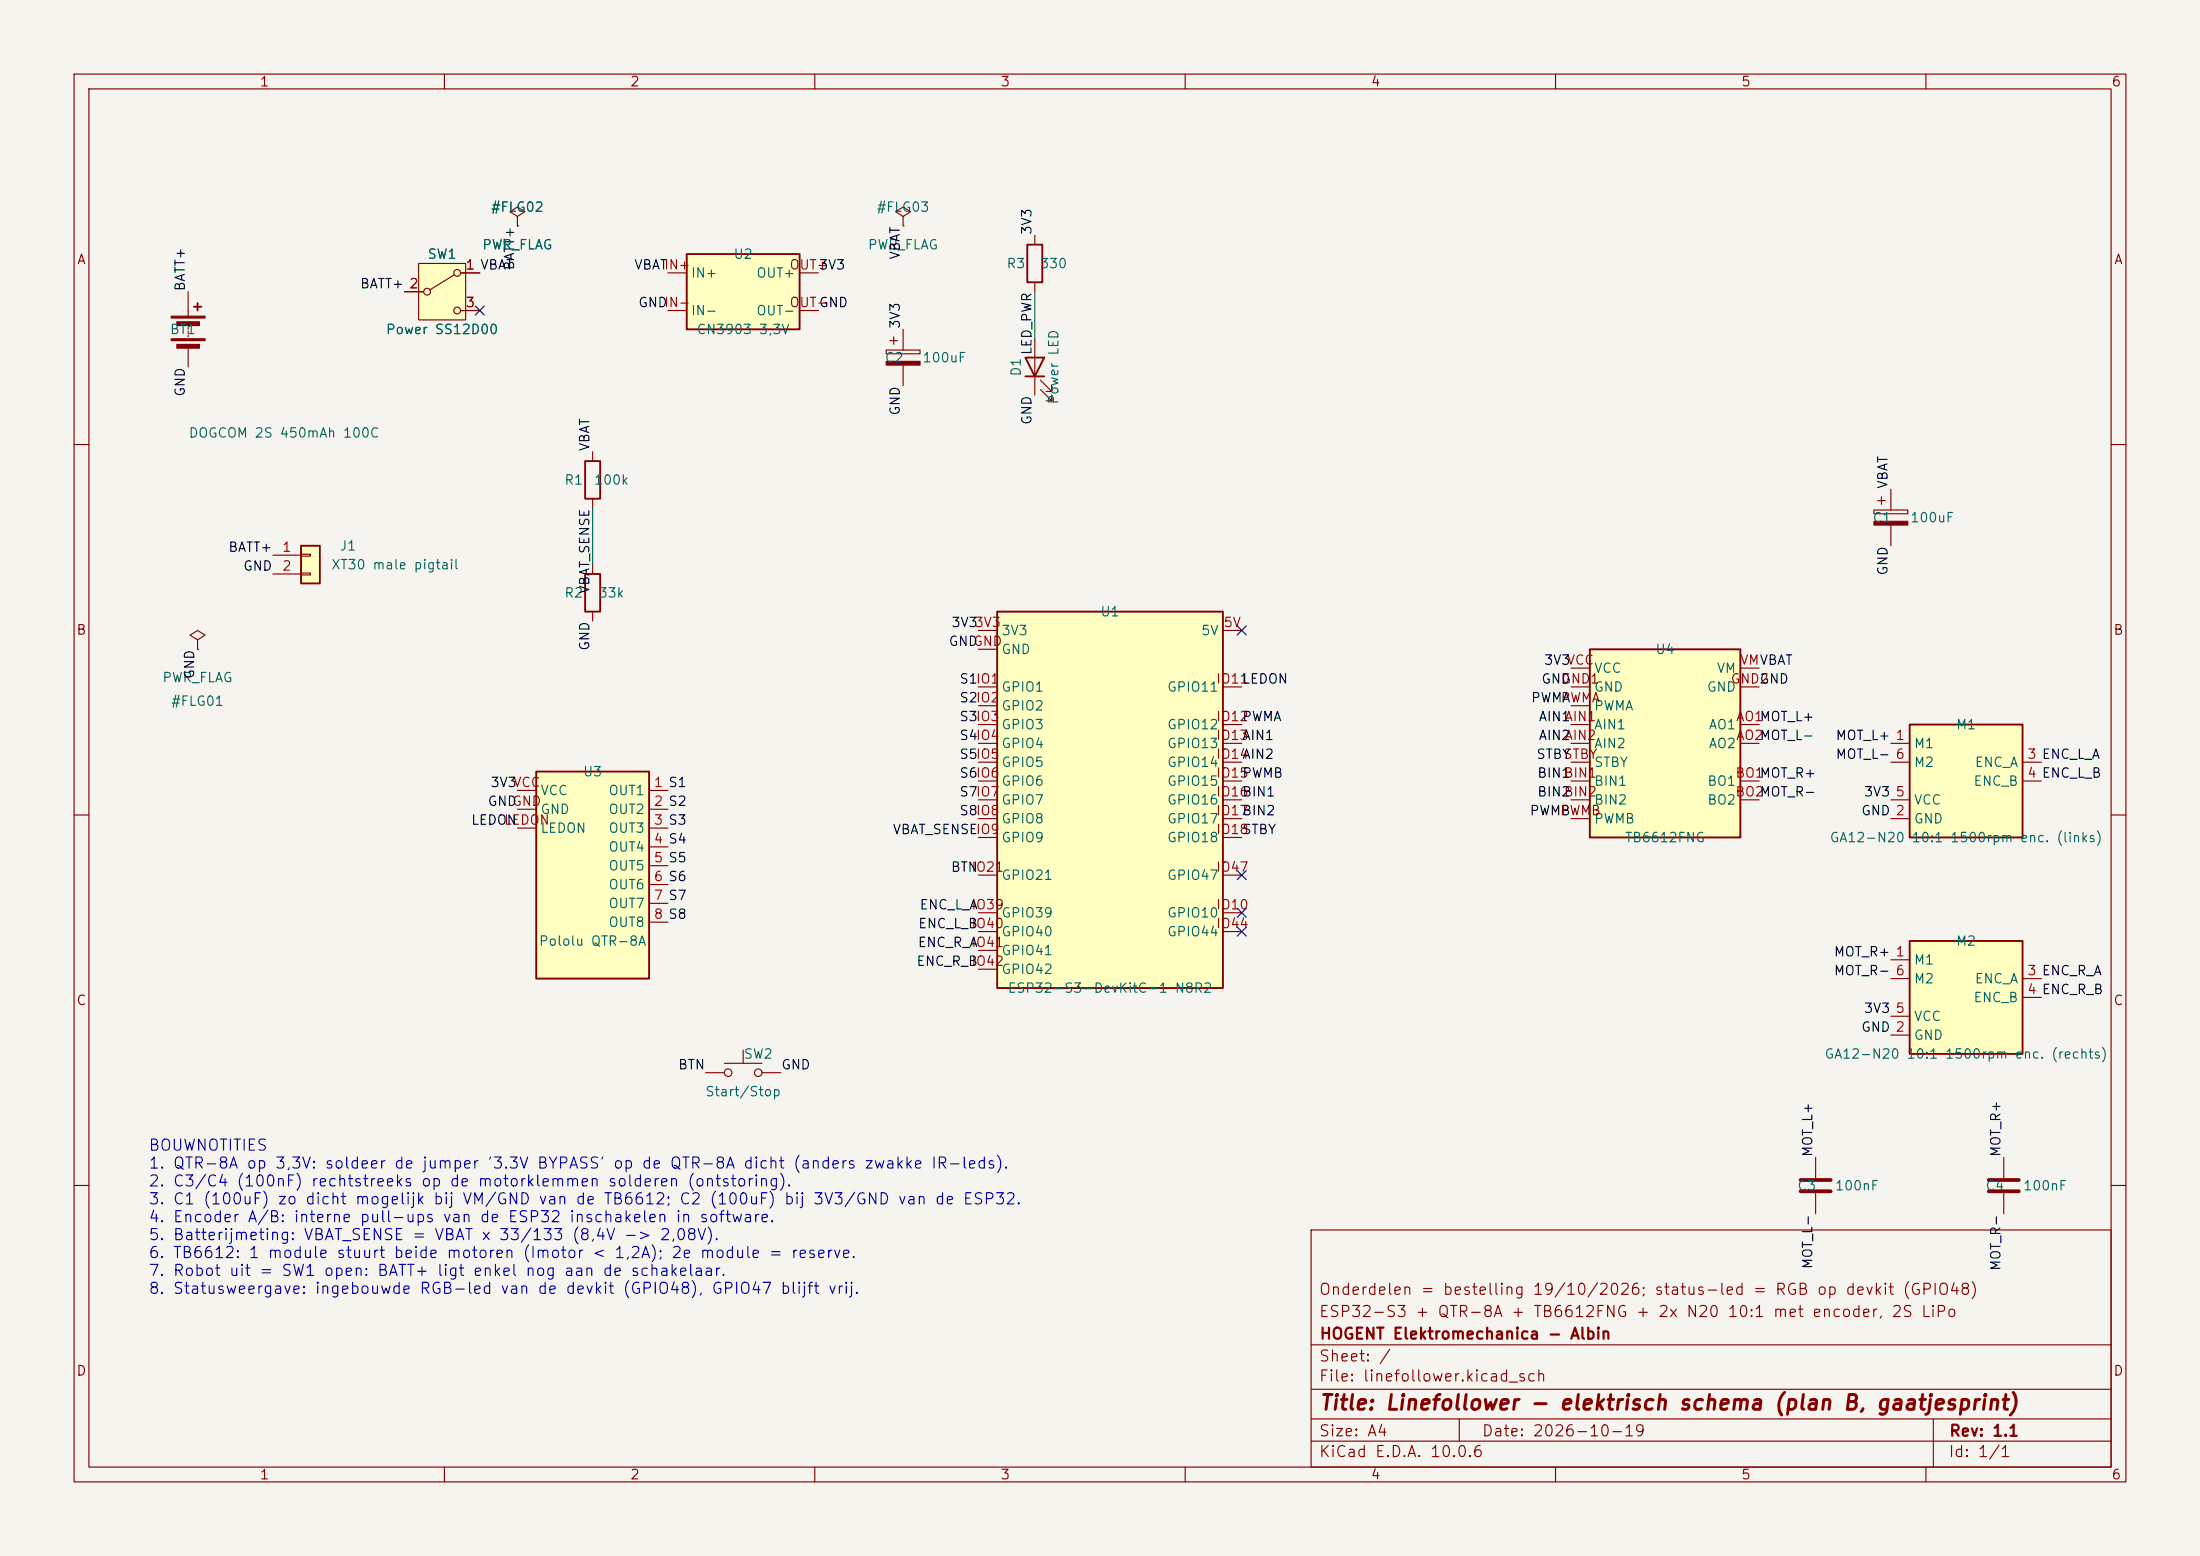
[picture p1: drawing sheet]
<svg xmlns="http://www.w3.org/2000/svg" width="297mm" height="210mm" viewBox="0 0 297 210" stroke-linecap="round" stroke-linejoin="round" font-family="sans-serif">
<path d="M0 0h297v210h-297z" fill="#f5f4ef" stroke="#f5f4ef" stroke-width=".14"/>
<g fill="none" stroke="#840000" stroke-width=".15">
<path d="M10 10h277v190h-277zM12 12h273v186h-273zM60 10v2M110 10v2M160 10v2M210 10v2M260 10v2M10 60h2M253 68.8h4.6v.5h-4.6zM253.5 67.6h1M254 67.1v1M255.3 66v2.8"/>
<path d="M255.3 70.9v2.8M285 60h2M10 110h2M285 110h2M10 160h2M177 166h108v32h-108zM285 160h2M60 198v2M110 198v2M160 198v2M177 194.5h108M177 191.5h108"/>
<path d="M177 187.5h108M177 181.5h108M197 191.5v3M210 198v2M260 198v2M261 191.5v6.5"/>
</g>
<path d="M253 70.4h4.6v.5h-4.6z" fill="#840000" stroke="#840000" stroke-width=".15"/>
<path d="M40.6 73.7h2.6v5h-2.6z" fill="#ffffc2"/>
<path d="M40.6 73.7h2.6v5h-2.6zM79 77.5h2v5.1h-2z" fill="none" stroke="#840000" stroke-width=".25"/>
<path d="M36.8 74.9h3.8M36.8 77.5h3.8M40.6 74.8h1.3v.3h-1.3zM40.6 77.3h1.3v.3h-1.3zM80 76.2v1.3M26.7 86.4l1-.7-1-.6-1 .6 1 .7v1.2M26.7 87.6h.1M80 82.6v1.2M270.5 156.2v2.8M270.5 161v2.8" fill="none" stroke="#840000" stroke-width=".15"/>
<path d="M268.5 159.3h4M268.5 160.8h4" fill="none" stroke="#840000" stroke-width=".51"/>
<path d="M72.4 104.1h15.2v28h-15.2z" fill="#ffffc2"/>
<path d="M26.2 41.4h1M26.7 40.9v1M72.4 104.1h15.2v28h-15.2z" fill="none" stroke="#840000" stroke-width=".25"/>
<g fill="none" stroke="#840000" stroke-width=".15">
<path d="M25.4 39.4v3.3M25.4 44.2v.3M25.4 44.7v.3M25.4 45.2v.3M25.4 47v2.5M69.8 106.7h2.6M69.8 109.2h2.6M69.8 111.8h2.6M87.6 106.7h2.6M87.6 109.2h2.6M87.6 111.8h2.6M87.6 114.3h2.6"/>
<path d="M87.6 116.8h2.6M87.6 119.4h2.6M87.6 121.9h2.6M87.6 124.5h2.6M95.2 144.8h2.6M97.8 143.5h5.1M100.3 141.7v1.8M102.9 144.8h2.5"/>
<circle cx="98.3" cy="144.8" r=".51"/>
<circle cx="102.4" cy="144.8" r=".51"/>
</g>
<g fill="#840000" stroke="#840000" stroke-width=".15">
<path d="M23.1 42.7h4.6v.2h-4.6z"/>
<path d="M23.1 45.7h4.6v.3h-4.6z"/>
<path d="M23.9 43.4h3v.5h-3z"/>
<path d="M23.9 46.5h3v.5h-3z"/>
</g>
<path d="M92.7 34.3h15.2v10.2h-15.2z" fill="#ffffc2"/>
<path d="M92.7 34.3h15.2v10.2h-15.2zM79 62.2h2v5.1h-2z" fill="none" stroke="#840000" stroke-width=".25"/>
<g fill="none" stroke="#840000" stroke-width=".15">
<path d="M90.2 36.8h2.5M107.9 36.8h2.6M121.9 29.2l1-.6-1-.7-1 .7 1 .6v1.3M121.9 30.5h.1M90.2 41.9h2.5M107.9 41.9h2.6M119.6 47.2h4.6v.6h-4.6zM120.1 46h1.1M120.6 45.5v1M121.9 44.5v2.7M121.9 49.3v2.8M80 61v1.2"/>
<path d="M80 67.3v1.3M245.1 156.2v2.8M245.1 161v2.8"/>
</g>
<path d="M119.6 48.8h4.6v.5h-4.6z" fill="#840000" stroke="#840000" stroke-width=".15"/>
<path d="M243.1 159.3h4M243.1 160.8h4" fill="none" stroke="#840000" stroke-width=".51"/>
<path d="M56.5 35.6h6.4v7.6h-6.4z" fill="#ffffc2"/>
<g fill="none" stroke="#840000" stroke-width=".15">
<path d="M54.6 39.4h2.5M56.5 35.6h6.4v7.6h-6.4zM61.3 37.1l-3.3 2M62.2 36.8h2.6M62.2 41.9h2.6"/>
<circle cx="57.7" cy="39.4" r=".46"/>
<circle cx="61.7" cy="36.8" r=".46"/>
<circle cx="61.7" cy="41.9" r=".46"/>
</g>
<path d="M257.8 127h15.2v15.2h-15.2z" fill="#ffffc2"/>
<path d="M257.8 127h15.2v15.2h-15.2z" fill="none" stroke="#840000" stroke-width=".25"/>
<path d="M255.3 129.5h2.5M255.3 139.7h2.5M255.3 132.1h2.5M255.3 137.2h2.5M273 132.1h2.6M273 134.6h2.6" fill="none" stroke="#840000" stroke-width=".15"/>
<path d="M214.6 87.6h20.3v25.4h-20.3z" fill="#ffffc2"/>
<path d="M138.7 33h2v5.1h-2zM138.4 48.3h2.6l-1.3 2.5zM138.4 50.8h2.6M214.6 87.6h20.3v25.4h-20.3z" fill="none" stroke="#840000" stroke-width=".25"/>
<g fill="none" stroke="#840000" stroke-width=".15">
<path d="M139.7 31.8v1.2M139.7 38.1v1.3M139.7 45.7v7.6M140.5 52.6l1.5 1.5v-.8v.8h-.8M140.5 51.3l1.5 1.5v-.7v.7h-.8M212.1 97.8h2.5M212.1 92.7h2.5M212.1 95.3h2.5M212.1 90.2h2.5M234.9 97.8h2.6M234.9 92.7h2.6M234.9 90.2h2.6"/>
<path d="M212.1 100.3h2.5M212.1 105.4h2.5M212.1 108h2.5M212.1 110.5h2.5M212.1 102.9h2.5M234.9 100.3h2.6M234.9 105.4h2.6M234.9 108h2.6"/>
</g>
<path d="M134.6 82.6h30.5v50.8h-30.5z" fill="#ffffc2"/>
<path d="M134.6 82.6h30.5v50.8h-30.5z" fill="none" stroke="#840000" stroke-width=".25"/>
<g fill="none" stroke="#840000" stroke-width=".15">
<path d="M69.8 29.2l1.1-.6-1.1-.7-1 .7 1 .6v1.3M69.8 30.5h.1M132.1 85.1h2.5M132.1 87.6h2.5M132.1 92.7h2.5M132.1 95.3h2.5M132.1 97.8h2.5M165.1 85.1h2.5M165.1 92.7h2.5M165.1 97.8h2.5M132.1 100.3h2.5M132.1 102.9h2.5"/>
<path d="M132.1 105.4h2.5M132.1 108h2.5M132.1 110.5h2.5M132.1 113h2.5M132.1 118.1h2.5M165.1 100.3h2.5M165.1 102.9h2.5M165.1 105.4h2.5M165.1 108h2.5M165.1 110.5h2.5M165.1 113h2.5M165.1 118.1h2.5"/>
<path d="M132.1 123.2h2.5M132.1 125.7h2.5M132.1 128.3h2.5M132.1 130.8h2.5M165.1 123.2h2.5M165.1 125.7h2.5"/>
</g>
<path d="M257.8 97.8h15.2v15.2h-15.2z" fill="#ffffc2"/>
<path d="M257.8 97.8h15.2v15.2h-15.2z" fill="none" stroke="#840000" stroke-width=".25"/>
<path d="M54.6 39.4h2.5M62.2 36.8h2.6M69.8 30.5h.1M62.2 41.9h2.6M255.3 100.3h2.5M255.3 110.5h2.5M255.3 102.9h2.5M255.3 108h2.5M273 102.9h2.6M273 105.4h2.6" fill="none" stroke="#840000" stroke-width=".15"/>
<path d="M139.7 39.4v6.3M80 68.6v7.6" fill="none" stroke="#009600" stroke-width=".15"/>
<path d="M64.2 41.3l1.2 1.2M65.4 41.3l-1.2 1.2M167 84.5l1.2 1.2M168.2 84.5l-1.2 1.2M167 117.5l1.2 1.2M168.2 117.5l-1.2 1.2M167 125.1l1.2 1.2M167 122.6l1.2 1.2M168.2 125.1l-1.2 1.2M168.2 122.6l-1.2 1.2" fill="none" stroke="#000084" stroke-width=".15"/>
<text font-size="2" fill="#840000" x="178" y="190.8">Title: Linefollower - elektrisch schema (plan B, gaatjesprint)</text>
<g font-size="1.5" fill="#0000c2">
<text x="20" y="155.7">BOUWNOTITIES</text>
<text x="20" y="158.1">1. QTR-8A op 3,3V: soldeer de jumper '3.3V BYPASS' op de QTR-8A dicht (anders zwakke IR-leds).</text>
<text x="20" y="160.5">2. C3/C4 (100nF) rechtstreeks op de motorklemmen solderen (ontstoring).</text>
<text x="20" y="162.9">3. C1 (100uF) zo dicht mogelijk bij VM/GND van de TB6612; C2 (100uF) bij 3V3/GND van de ESP32.</text>
<text x="20" y="165.4">4. Encoder A/B: interne pull-ups van de ESP32 inschakelen in software.</text>
<text x="20" y="167.8">5. Batterijmeting: VBAT_SENSE = VBAT x 33/133 (8,4V -&gt; 2,08V).</text>
<text x="20" y="170.2">6. TB6612: 1 module stuurt beide motoren (Imotor &lt; 1,2A); 2e module = reserve.</text>
<text x="20" y="172.6">7. Robot uit = SW1 open: BATT+ ligt enkel nog aan de schakelaar.</text>
<text x="20" y="175">8. Statusweergave: ingebouwde RGB-led van de devkit (GPIO48), GPIO47 blijft vrij.</text>
</g>
<g font-size="1.5" fill="#840000">
<text x="178" y="178.1">ESP32-S3 + QTR-8A + TB6612FNG + 2x N20 10:1 met encoder, 2S LiPo</text>
<text x="178" y="175.1">Onderdelen = bestelling 19/10/2026; status-led = RGB op devkit (GPIO48)</text>
<text x="178" y="184.1">Sheet: /</text>
<text x="178" y="181.1">HOGENT Elektromechanica - Albin</text>
<text x="178" y="186.8">File: linefollower.kicad_sch</text>
<text x="178" y="197">KiCad E.D.A. 10.0.6</text>
<text x="178" y="194.2">Size: A4</text>
<text x="200" y="194.2">Date: 2026-10-19</text>
<text x="263" y="197">Id: 1/1</text>
<text x="263" y="194.2">Rev: 1.1</text>
</g>
<g font-size="1.3" fill="#840000">
<text x="35" y="12">1</text>
<text x="85" y="12">2</text>
<text x="135" y="12">3</text>
<text x="185" y="12">4</text>
<text x="235" y="12">5</text>
<text x="285" y="12">6</text>
<text x="10.3" y="36">A</text>
<text x="285.3" y="36">A</text>
<text x="10.2" y="86">B</text>
<text x="285.2" y="86">B</text>
<text x="10.2" y="136">C</text>
<text x="285.2" y="136">C</text>
<text x="10.2" y="186">D</text>
<text x="285.2" y="186">D</text>
<text x="35" y="200">1</text>
<text x="85" y="200">2</text>
<text x="135" y="200">3</text>
<text x="185" y="200">4</text>
<text x="235" y="200">5</text>
<text x="285" y="200">6</text>
</g>
<g font-size="1.3" fill="#006464">
<text x="66.2" y="28.9">#FLG02</text>
<text x="118.3" y="28.9">#FLG03</text>
<text x="57.6" y="35.3">SW1</text>
<text x="65" y="34">PWR_FLAG</text>
<text x="98.9" y="35.3">U2</text>
<text x="117.1" y="34">PWR_FLAG</text>
<text x="93.2" y="37.8">IN+</text>
<text x="102" y="37.8">OUT+</text>
<text x="135.8" y="36.5">R3</text>
<text x="140.3" y="36.5">330</text>
<text x="22.8" y="45.4">BT1</text>
<text x="52" y="45.4">Power SS12D00</text>
<text x="93.2" y="42.9">IN-</text>
<text x="93.9" y="45.4">CN3903 3,3V</text>
<text x="102" y="42.9">OUT-</text>
<text x="119.4" y="49.2">C2</text>
<text x="124.4" y="49.2">100uF</text>
<text x="138.1" y="50.9" transform="rotate(-90 138.1 50.9)">D1</text>
<text x="25.4" y="59.4">DOGCOM 2S 450mAh 100C</text>
<text x="143.2" y="54.7" transform="rotate(-90 143.2 54.7)">Power LED</text>
<text x="76.1" y="65.7">R1</text>
<text x="80.1" y="65.7">100k</text>
<text x="252.7" y="70.8">C1</text>
<text x="257.8" y="70.8">100uF</text>
<text x="44.6" y="77.2">XT30 male pigtail</text>
<text x="45.8" y="74.6">J1</text>
<text x="76.1" y="81">R2</text>
<text x="80.7" y="81">33k</text>
<text x="148.5" y="83.5">U1</text>
<text x="135.1" y="86.1">3V3</text>
<text x="135.1" y="88.6">GND</text>
<text x="162.1" y="86.1">5V</text>
<text x="223.4" y="88.6">U4</text>
<text x="21.8" y="92.4">PWR_FLAG</text>
<text x="23" y="95.6">#FLG01</text>
<text x="135.1" y="93.7">GPIO1</text>
<text x="157.5" y="93.7">GPIO11</text>
<text x="215.1" y="93.7">GND</text>
<text x="215.1" y="91.1">VCC</text>
<text x="230.3" y="93.7">GND</text>
<text x="231.7" y="91.1">VM</text>
<text x="135.1" y="96.2">GPIO2</text>
<text x="135.1" y="98.8">GPIO3</text>
<text x="135.1" y="101.3">GPIO4</text>
<text x="157.5" y="98.8">GPIO12</text>
<text x="157.5" y="101.3">GPIO13</text>
<text x="215.1" y="98.8">AIN1</text>
<text x="215.1" y="101.3">AIN2</text>
<text x="215.1" y="96.2">PWMA</text>
<text x="230.6" y="98.8">AO1</text>
<text x="230.6" y="101.3">AO2</text>
<text x="258.3" y="101.3">M1</text>
<text x="264" y="98.8">M1</text>
<text x="72.9" y="107.6">VCC</text>
<text x="78.6" y="105.1">U3</text>
<text x="82.1" y="107.6">OUT1</text>
<text x="135.1" y="103.8">GPIO5</text>
<text x="135.1" y="106.4">GPIO6</text>
<text x="157.5" y="103.8">GPIO14</text>
<text x="157.5" y="106.4">GPIO15</text>
<text x="215.1" y="106.4">BIN1</text>
<text x="215.1" y="103.8">STBY</text>
<text x="230.4" y="106.4">BO1</text>
<text x="258.3" y="103.8">M2</text>
<text x="266.3" y="106.4">ENC_B</text>
<text x="266.5" y="103.8">ENC_A</text>
<text x="72.9" y="110.2">GND</text>
<text x="72.9" y="112.7">LEDON</text>
<text x="82.1" y="110.2">OUT2</text>
<text x="82.1" y="112.7">OUT3</text>
<text x="135.1" y="108.9">GPIO7</text>
<text x="135.1" y="111.5">GPIO8</text>
<text x="135.1" y="114">GPIO9</text>
<text x="157.5" y="108.9">GPIO16</text>
<text x="157.5" y="111.5">GPIO17</text>
<text x="157.5" y="114">GPIO18</text>
<text x="215.1" y="108.9">BIN2</text>
<text x="215.1" y="111.5">PWMB</text>
<text x="219.3" y="114">TB6612FNG</text>
<text x="230.4" y="108.9">BO2</text>
<text x="246.9" y="114">GA12-N20 10:1 1500rpm enc. (links)</text>
<text x="258.3" y="111.5">GND</text>
<text x="258.3" y="108.9">VCC</text>
<text x="82.1" y="115.3">OUT4</text>
<text x="82.1" y="117.8">OUT5</text>
<text x="135.1" y="119.1">GPIO21</text>
<text x="157.5" y="119.1">GPIO47</text>
<text x="82.1" y="120.3">OUT6</text>
<text x="82.1" y="122.9">OUT7</text>
<text x="82.1" y="125.4">OUT8</text>
<text x="135.1" y="124.2">GPIO39</text>
<text x="157.5" y="124.2">GPIO10</text>
<text x="72.7" y="128">Pololu QTR-8A</text>
<text x="135.1" y="126.7">GPIO40</text>
<text x="135.1" y="129.2">GPIO41</text>
<text x="135.1" y="131.8">GPIO42</text>
<text x="157.5" y="126.7">GPIO44</text>
<text x="258.3" y="130.5">M1</text>
<text x="264" y="128">M2</text>
<text x="135.9" y="134.3">ESP32-S3-DevKitC-1 N8R2</text>
<text x="258.3" y="133">M2</text>
<text x="266.3" y="135.6">ENC_B</text>
<text x="266.5" y="133">ENC_A</text>
<text x="100.3" y="143.2">SW2</text>
<text x="246.2" y="143.2">GA12-N20 10:1 1500rpm enc. (rechts)</text>
<text x="258.3" y="140.7">GND</text>
<text x="258.3" y="138.1">VCC</text>
<text x="95.1" y="148.3">Start/Stop</text>
<text x="242.6" y="161">C3</text>
<text x="247.6" y="161">100nF</text>
<text x="268" y="161">C4</text>
<text x="273" y="161">100nF</text>
</g>
<g font-size="1.3" fill="#0f0f0f">
<text x="121.8" y="35.1" transform="rotate(-90 121.8 35.1)">VBAT</text>
<text x="139.6" y="31.8" transform="rotate(-90 139.6 31.8)">3V3</text>
<text x="25.3" y="39.4" transform="rotate(-90 25.3 39.4)">BATT+</text>
<text x="48.5" y="39.2">BATT+ 2</text>
<text x="69.7" y="36.6" transform="rotate(-90 69.7 36.6)">BATT+</text>
<text x="85.5" y="36.7">VBAT</text>
<text x="86.1" y="41.8">GND</text>
<text x="110.5" y="36.7">3V3</text>
<text x="110.5" y="41.8">GND</text>
<text x="121.8" y="44.5" transform="rotate(-90 121.8 44.5)">3V3</text>
<text x="25.3" y="53.6" transform="rotate(-90 25.3 53.6)">GND</text>
<text x="139.6" y="48" transform="rotate(-90 139.6 48)">LED_PWR</text>
<text x="121.8" y="56.2" transform="rotate(-90 121.8 56.2)">GND</text>
<text x="139.6" y="57.4" transform="rotate(-90 139.6 57.4)">GND</text>
<text x="79.9" y="61" transform="rotate(-90 79.9 61)">VBAT</text>
<text x="255.1" y="66.1" transform="rotate(-90 255.1 66.1)">VBAT</text>
<text x="30.7" y="74.8">BATT+</text>
<text x="32.7" y="77.3">GND</text>
<text x="255.1" y="77.8" transform="rotate(-90 255.1 77.8)">GND</text>
<text x="79.9" y="80.2" transform="rotate(-90 79.9 80.2)">VBAT_SENSE</text>
<text x="79.9" y="87.9" transform="rotate(-90 79.9 87.9)">GND</text>
<text x="128" y="87.5">GND</text>
<text x="128.3" y="85">3V3</text>
<text x="26.5" y="91.7" transform="rotate(-90 26.5 91.7)">GND</text>
<text x="129.4" y="92.6">S1IO1</text>
<text x="129.4" y="95.1">S2IO2</text>
<text x="167.6" y="92.6">LEDON</text>
<text x="206.6" y="95.1">PWMA</text>
<text x="208" y="92.6">GND</text>
<text x="208.4" y="90">3V3</text>
<text x="237.5" y="92.6">GND</text>
<text x="129.4" y="97.7">S3IO3</text>
<text x="129.4" y="100.2">S4IO4</text>
<text x="167.6" y="97.7">PWMA</text>
<text x="167.6" y="100.2">AIN1</text>
<text x="207.6" y="97.7">AIN1</text>
<text x="207.6" y="100.2">AIN2</text>
<text x="237.5" y="97.7">MOT_L+</text>
<text x="237.5" y="100.2">MOT_L-</text>
<text x="247.7" y="100.2">MOT_L+ 1</text>
<text x="66.1" y="106.6">3V3</text>
<text x="129.4" y="102.7">S5IO5</text>
<text x="129.4" y="105.3">S6IO6</text>
<text x="129.4" y="107.8">S7IO7</text>
<text x="167.6" y="102.7">AIN2</text>
<text x="167.6" y="105.3">PWMB</text>
<text x="167.6" y="107.8">BIN1</text>
<text x="207.3" y="102.7">STBY</text>
<text x="207.4" y="105.3">BIN1</text>
<text x="207.4" y="107.8">BIN2</text>
<text x="237.5" y="105.3">MOT_R+</text>
<text x="237.5" y="107.8">MOT_R-</text>
<text x="247.7" y="102.7">MOT_L- 6</text>
<text x="251.5" y="107.8">3V3</text>
<text x="63.5" y="111.6">LEDON</text>
<text x="65.8" y="109.1">GND</text>
<text x="120.4" y="112.9">VBAT_SENSEIO9</text>
<text x="129.4" y="110.4">S8IO8</text>
<text x="167.6" y="110.4">BIN2</text>
<text x="167.6" y="112.9">STBY</text>
<text x="206.4" y="110.4">PWMB</text>
<text x="251.2" y="110.4">GND 2</text>
<text x="128.3" y="118">BTN</text>
<text x="123.9" y="125.6">ENC_L_B</text>
<text x="124.1" y="123.1">ENC_L_A</text>
<text x="123.6" y="130.7">ENC_R_B</text>
<text x="123.8" y="128.1">ENC_R_A</text>
<text x="247.5" y="129.4">MOT_R+ 1</text>
<text x="247.5" y="132">MOT_R- 6</text>
<text x="251.5" y="137">3V3</text>
<text x="251.2" y="139.6">GND 2</text>
<text x="91.5" y="144.7">BTN</text>
<text x="105.4" y="144.7">GND</text>
<text x="245" y="156.2" transform="rotate(-90 245 156.2)">MOT_L+</text>
<text x="270.4" y="156.2" transform="rotate(-90 270.4 156.2)">MOT_R+</text>
<text x="245" y="171.4" transform="rotate(-90 245 171.4)">MOT_L-</text>
<text x="270.4" y="171.6" transform="rotate(-90 270.4 171.6)">MOT_R-</text>
</g>
<g font-size="1.3" fill="#a90000">
<text x="55.1" y="39.2">2</text>
<text x="62.8" y="36.7">1 VBAT</text>
<text x="62.8" y="41.8">3</text>
<text x="62.8" y="36.7">1</text>
<text x="89.6" y="36.7">IN+</text>
<text x="89.6" y="41.8">IN-</text>
<text x="106.5" y="36.7">OUT+</text>
<text x="106.5" y="41.8">OUT-</text>
<text x="38" y="74.8">1</text>
<text x="38" y="77.3">2</text>
<text x="131.3" y="87.5">GND</text>
<text x="131.5" y="85">3V3</text>
<text x="165.1" y="85">5V</text>
<text x="164.1" y="92.6">IO11</text>
<text x="210.6" y="95.1">PWMA</text>
<text x="210.7" y="92.6">GND1</text>
<text x="211.4" y="90">VCC</text>
<text x="233.6" y="92.6">GND2</text>
<text x="234.8" y="90">VMVBAT</text>
<text x="164.1" y="97.7">IO12</text>
<text x="164.1" y="100.2">IO13</text>
<text x="211.1" y="97.7">AIN1</text>
<text x="211.1" y="100.2">AIN2</text>
<text x="234.3" y="97.7">AO1</text>
<text x="234.3" y="100.2">AO2</text>
<text x="69.2" y="106.5">VCC</text>
<text x="88.2" y="106.5">1 S1</text>
<text x="164.1" y="102.7">IO14</text>
<text x="164.1" y="105.3">IO15</text>
<text x="164.1" y="107.8">IO16</text>
<text x="211" y="102.7">STBY</text>
<text x="211" y="105.3">BIN1</text>
<text x="211" y="107.8">BIN2</text>
<text x="234.2" y="105.3">BO1</text>
<text x="234.2" y="107.8">BO2</text>
<text x="255.8" y="107.8">5</text>
<text x="273.6" y="102.7">3 ENC_L_A</text>
<text x="273.6" y="105.3">4 ENC_L_B</text>
<text x="67.9" y="111.6">LEDON</text>
<text x="69.1" y="109.1">GND</text>
<text x="88.2" y="109.1">2 S2</text>
<text x="88.2" y="111.6">3 S3</text>
<text x="164.1" y="110.4">IO17</text>
<text x="164.1" y="112.9">IO18</text>
<text x="210.5" y="110.4">PWMB</text>
<text x="88.2" y="114.2">4 S4</text>
<text x="88.2" y="116.7">5 S5</text>
<text x="88.2" y="119.2">6 S6</text>
<text x="131" y="118">IO21</text>
<text x="164.1" y="118">IO47</text>
<text x="88.2" y="121.8">7 S7</text>
<text x="88.2" y="124.3">8 S8</text>
<text x="131" y="123.1">IO39</text>
<text x="131" y="125.6">IO40</text>
<text x="164.1" y="123.1">IO10</text>
<text x="164.1" y="125.6">IO44</text>
<text x="131" y="128.1">IO41</text>
<text x="131" y="130.7">IO42</text>
<text x="273.6" y="131.9">3 ENC_R_A</text>
<text x="255.8" y="137">5</text>
<text x="273.6" y="134.5">4 ENC_R_B</text>
</g>
</svg>
